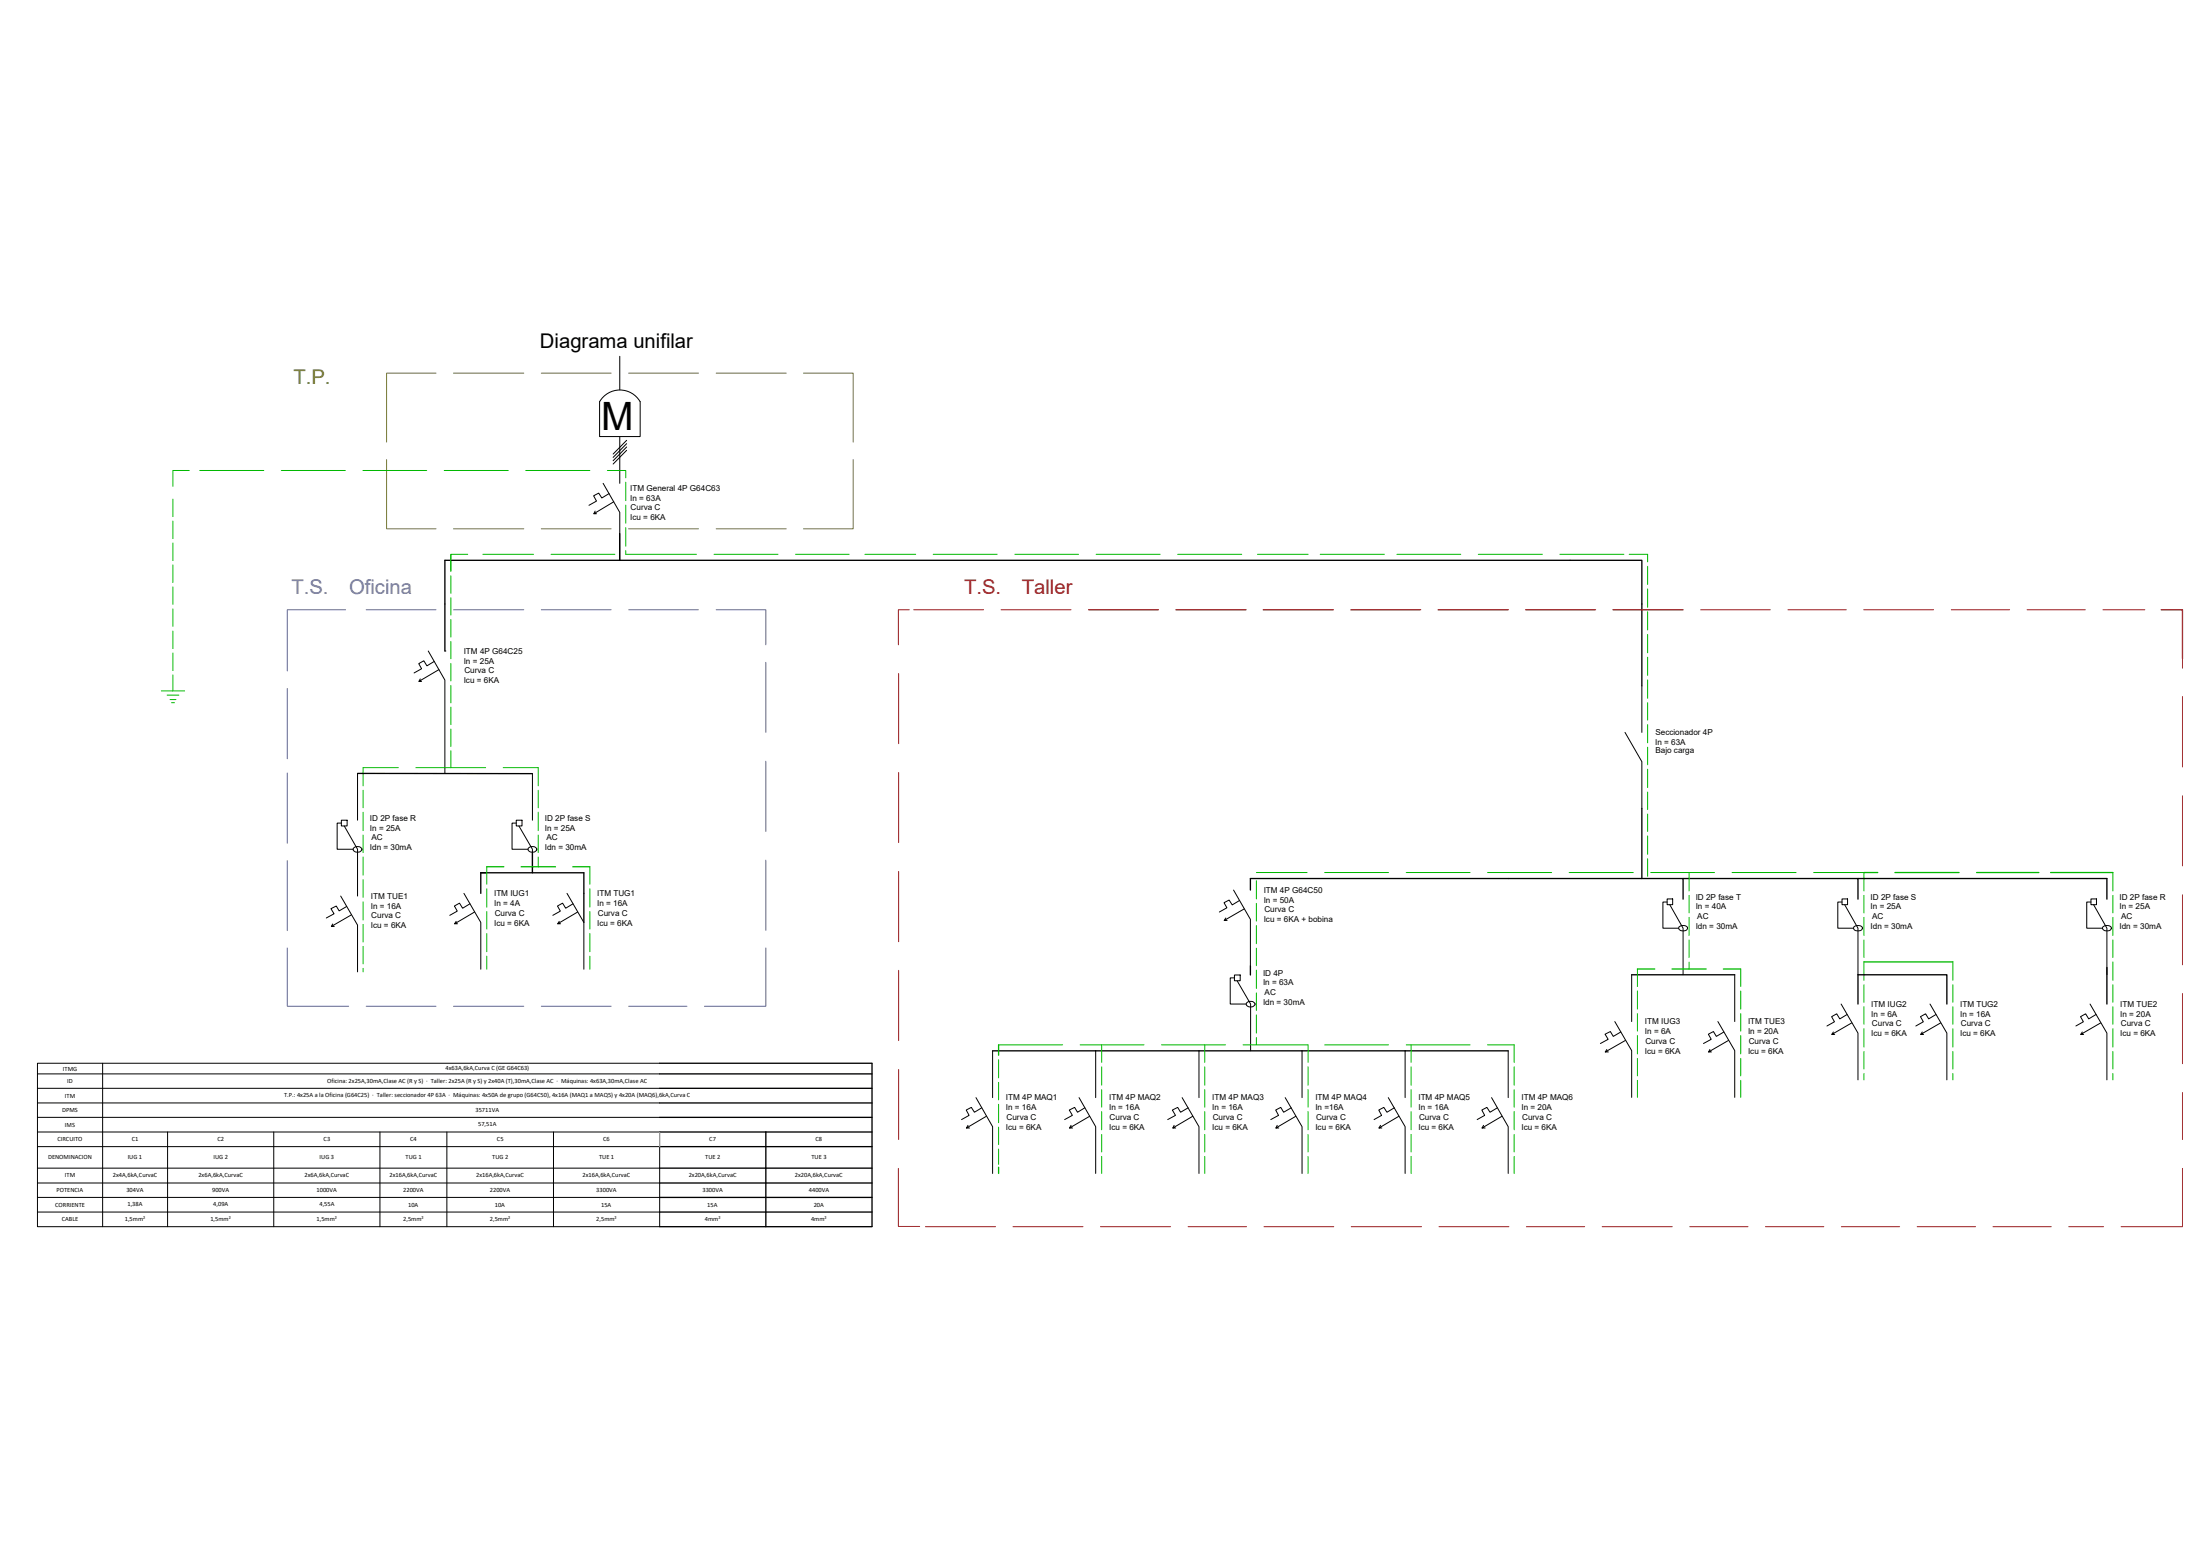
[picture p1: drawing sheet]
<svg xmlns="http://www.w3.org/2000/svg" width="420mm" height="297mm" viewBox="0 0 420 297" stroke-linecap="round" stroke-linejoin="round" font-family="sans-serif">
<!-- layer: Medidor -->
<path d="M114.5 76.7v6.6h7.8v-6.6M114.5 76.7a4.5 4.5 0 0 1 7.7 0" fill="none" stroke="#000" stroke-width=".19"/>
<!-- layer: T+S+R+N -->
<g fill="none" stroke="#000" stroke-width=".19">
<path d="M118.4 68v6.4M118.4 83.3v9M313.6 130.9v8.9M68.3 147.6v9M101.7 147.6v9M311.6 186.1v8.9M331.3 186.1v8.9M189.6 200.6v8.9M209.3 200.6v8.9M229 200.6v8.9M248.7 200.6v8.9M268.4 200.6v8.9"/>
<path d="M288 200.6v8.9"/>
</g>
<!-- layer: Termica -->
<g fill="none" stroke="#000" stroke-width=".19">
<path d="M113.7 97.6l-.3 .5M115.2 92.3l3.2 5.5v9.2v-5.2M116.3 94.2l-1.4 .9-.6-1-.9 .5 .5 1.1-1.4 .8M117.2 95.8l-3.8 2.3h.5M80.3 129.6l-.3 .5M81.8 124.3l3.2 5.5v17.8M82.9 126.3l-1.4 .8-.6-1-.9 .6 .5 1-1.4 .8M83.8 127.8l-3.8 2.3h.5M310.3 139.8l3.3 5.6v8.9M63.5 176.4l-.2 .5M65.1 171.1l3.2 5.5v8.9M66.2 173l-1.4 .9-.6-.9-1 .5 .6 .9-1.5 .8"/>
<path d="M67.1 174.7l-3.8 2.2h.5M87.1 175.9l-.3 .4M88.6 170.5l3.2 5.6v8.9M89.7 172.5l-1.4 .9-.5-1-1 .6 .5 .9-1.4 .8M90.6 174.1l-3.8 2.2h.6M106.8 175.9l-.3 .4M108.3 170.5l3.2 5.6v8.9M109.4 172.5l-1.4 .9-.6-1-.9 .6 .5 .9-1.4 .8M110.3 174.1l-3.8 2.2h.6M234.1 175.2l-.3 .5M235.6 169.9l3.2 5.6v8.9M236.7 171.9l-1.4 .8-.6-.9-.9 .5 .5 1-1.4 .8"/>
<path d="M237.6 173.5l-3.8 2.2h.6M308.4 195l3.2 5.6v8.9M309.5 197l-1.4 .9-.5-1-1.1 .5 .6 1-1.5 .8M310.4 198.6l-3.8 2.2h.6M328.1 195l3.2 5.6v8.9M329.2 197l-1.4 .9-.6-1-.9 .5 .5 1-1.5 .8M330.1 198.6l-3.8 2.2h.6M350.1 197l-.3 .5M351.6 191.7l3.2 5.5v8.9M352.8 193.7l-1.4 .8-.6-1-1 .6 .6 1-1.5 .8M353.7 195.3l-3.9 2.2h.6M367.1 197l-.3 .5"/>
<path d="M368.6 191.7l3.2 5.5v8.9M369.7 193.7l-1.4 .8-.6-1-.9 .6 .5 1-1.4 .8M370.6 195.3l-3.8 2.2h.6M397.7 197l-.3 .5M399.2 191.7l3.2 5.5v8.9M400.3 193.7l-1.4 .8-.6-1-1 .6 .6 1-1.4 .8M401.2 195.3l-3.8 2.2h.5M184.9 214.8l-.3 .5M186.4 209.5l3.2 5.6v8.9M187.5 211.5l-1.4 .8-.6-.9-1 .5 .6 1-1.5 .8M188.4 213.1l-3.8 2.2h.6M204.6 214.8l-.3 .5"/>
<path d="M206.1 209.5l3.2 5.6v8.9M207.2 211.5l-1.4 .8-.6-.9-1 .5 .6 1-1.5 .8M208.1 213.1l-3.8 2.2h.6M224.2 214.8l-.2 .5M225.8 209.5l3.2 5.6v8.9M226.9 211.5l-1.4 .8-.6-.9-1 .5 .6 1-1.5 .8M227.8 213.1l-3.8 2.2h.5M243.9 214.8l-.2 .5M245.4 209.5l3.3 5.6v8.9M246.6 211.5l-1.4 .8-.6-.9-1 .5 .6 1-1.5 .8M247.5 213.1l-3.8 2.2h.5M263.7 214.8l-.3 .5"/>
<path d="M265.1 209.5l3.3 5.6v8.9M266.3 211.5l-1.4 .8-.6-.9-1 .5 .6 1-1.5 .8M267.2 213.1l-3.8 2.2h.5M283.3 214.8l-.3 .5M284.9 209.5l3.1 5.6v8.9M286 211.5l-1.4 .8-.6-.9-1 .5 .5 1-1.4 .8M286.9 213.1l-3.9 2.2h.6M306.9 200.3l-.3 .5M326.6 200.3l-.3 .5"/>
</g>
<!-- layer: Diferencial -->
<g fill="none" stroke="#000" stroke-width=".19">
<path d="M85 124.3h.1M65.2 156.6h1.1v1.1h-1.1zM65.2 157.1h-.8v5h3M65.7 157.7l2.6 4.4v9M98.6 156.6h1.1v1.1h-1.1zM98.6 157.1h-.8v5h3M99.1 157.7l2.6 4.4v4.5M67.5 162a1.01 1.01 0 0 1 1.6 .1 .92 .92 0 0 1-.8 .6 .92 .92 0 0 1-.9-.6zM100.9 162a1.01 1.01 0 0 1 1.6 .1 .92 .92 0 0 1-.8 .6 .92 .92 0 0 1-.9-.6zM318.4 171.6h1v1.1h-1zM318.4 172.2h-.8v5h3M318.9 172.7l2.5 4.5v8.9"/>
<path d="M320.6 177a1.03 1.03 0 0 1 1.7 .2 .95 .95 0 0 1-.9 .5 .95 .95 0 0 1-.8-.5zM351.8 171.6h1v1.1h-1zM351.8 172.2h-.8v5h3M352.3 172.7l2.5 4.5v8.9M354 177a1.04 1.04 0 0 1 1.7 .2 .95 .95 0 0 1-1.7 0zM399.3 171.6h1.1v1.1h-1.1zM399.3 172.2h-.8v5h3M399.8 172.7l2.6 4.5v8.9M401.6 177a1.03 1.03 0 0 1 1.6 .2 .95 .95 0 0 1-.8 .5 .95 .95 0 0 1-.9-.5zM235.8 186.1h1.1v1.1h-1.1zM235.8 186.7h-.9v5h3.1M236.3 187.2l2.5 4.5v8.9"/>
<path d="M238 191.5a1.01 1.01 0 0 1 1.7 .2 .92 .92 0 0 1-.9 .5 .92 .92 0 0 1-.8-.5z"/>
</g>
<!-- layer: Tierra -->
<g fill="none" stroke="#00b800" stroke-width=".19">
<path d="M33 95.3v3.3M33 99.5v3.3M36.2 89.8h-3.2v3.1M38.1 89.8h12.3M53.7 89.8h12.3M69.3 89.8h12.2M84.8 89.8h12.3M100.4 89.8h12.2M116 89.8h3.5v1.4M119.5 92.1v3.5M119.5 96.4v3.5M33 103.7v3.3"/>
<path d="M33 107.9v3.3M33 112v3.4M33 116.2v3.4M86.1 105.8v3.3M86.1 109.9v3.4M86.1 114.1v3.3M86.1 118.3v3.3M89.3 105.8h-3.2v3.2M92.2 105.8h9.7M105.2 105.8h12.2M119.5 105.1v.7h13.5M119.5 100.7v3.6"/>
<path d="M136.4 105.8h12.2M151.9 105.8h10.3M165.2 105.8h9.7M178.2 105.8h12.3M193.8 105.8h12.2M209.3 105.8h12.3M224.9 105.8h12.3M240.2 105.8h9.7M252.1 105.8h12.3M266.8 105.8h12.2M282.3 105.8h12.3M297.9 105.8h12.2"/>
<path d="M311.1 105.8h3.6v1.5M314.7 108.1v3.5M314.7 112.4v3.5M314.7 116.8v3.5M30.8 131.9h4.5M31.9 132.7h2.3M32.5 133.5h1.1M32.8 134.1h.5M33 120.5v3.3M33 124.7v3.3M33 128.8v3.1M86.1 122.5v3.3"/>
<path d="M86.1 126.6v3.4M86.1 130.8v3.4M86.1 135v3.3M86.1 139.2v3.3M314.7 121.1v3.5M314.7 125.5v3.4M314.7 129.8v3.5M314.7 134.1v3.4M314.7 138.3v3.5M69.3 150.9v3.3M69.3 155.1v3.5M69.3 159.4v3.4"/>
<path d="M76.1 146.5h-6.8v3.5M79.4 146.5h13.4M86.1 143.3v3.2M96.1 146.5h6.7v3.5M102.8 150.9v3.3M102.8 155.1v3.5M102.8 159.4v3.4M314.7 142.6v3.4M314.7 146.8v3.6M314.7 151.2v3.3M314.7 155.4v3.3M314.7 159.6v3.5"/>
<path d="M69.3 163.6v3.5M69.3 167.9v3.4M69.3 172.2v3.4M69.3 176.5v3.3M93 165.5v3.3M93 169.7v3.5M93 174v3.4M93 178.2v3.5M102.8 163.6v1.9M112.6 165.5v3.3M112.6 169.7v3.5M112.6 174v3.4"/>
<path d="M112.6 178.2v3.5M239.9 168.1v3.5M239.9 172.5v3.3M239.9 176.7v3.5M239.9 166.6h9.7M253 166.6h12.2M268.6 166.6h12.2M284.1 166.6h12.2M299.7 166.6h12.2M314.7 163.9v3.4M315.3 166.6h12.1M322.6 166.6v3.5"/>
<path d="M322.6 170.9v3.4M322.6 175.1v3.5M322.6 179.4v3.4M330.8 166.6h12.2M346.4 166.6h9.6v3.5M356 170.9v3.4M356 175.1v3.5M356 179.4v3.4M403.5 166.6v3.5M403.5 170.9v3.4M403.5 175.1v3.5M403.5 179.4v3.4"/>
<path d="M69.3 180.7v3.3M69.3 184.9v.6M93 182.5v2.5M112.6 182.5v2.5M190.7 199.5h12.2M206.3 199.5h12.2M210.4 199.5v3.3M221.8 199.5h12.3M230.1 199.5v3.3M237.4 199.5h12.4v3.3M239.9 181v3.3M239.9 185.2v3.5"/>
<path d="M239.9 189.6v3.3M239.9 193.7v3.5M239.9 198.1v1.4M253 199.5h12.2M268.6 199.5h12.2M269.5 199.5v3.3M284.1 199.5h5.1v3.3M312.7 185v3.3M312.7 189.2v3.4M312.7 193.5v3.3M312.7 197.7v3.5M322.6 183.7v1.3"/>
<path d="M332.4 185v3.3M332.4 189.2v3.4M332.4 193.5v3.3M332.4 197.7v3.5M356 183.6v3.5M356 188v3.3M356 192.2v3.3M356 196.4v3.5M373 183.6v3.5M373 188v3.3M373 192.2v3.3M373 196.4v3.5"/>
<path d="M403.5 183.6v3.5M403.5 188v3.3M403.5 192.2v3.3M403.5 196.4v3.5M190.7 202.3v3.5M190.7 206.6v3.4M190.7 210.8v3.5M190.7 215.2v3.3M190.7 219.4v2.9M210.4 203.7v3.5M210.4 208v3.4M210.4 212.2v3.5"/>
<path d="M210.4 216.6v3.3M230.1 203.7v3.5M230.1 208v3.4M230.1 212.2v3.5M230.1 216.6v3.3M249.8 203.7v3.5M249.8 208v3.4M249.8 212.2v3.5M249.8 216.6v3.3M269.5 203.7v3.5M269.5 208v3.4M269.5 212.2v3.5"/>
<path d="M269.5 216.6v3.3M289.2 203.7v3.5M289.2 208v3.4M289.2 212.2v3.5M289.2 216.6v3.3M312.7 202v3.4M312.7 206.2v3.3M332.4 202v3.4M332.4 206.2v3.3M356 200.7v3.4M356 204.9v1.2M373 200.7v3.4"/>
<path d="M373 204.9v1.2M403.5 200.7v3.4M403.5 204.9v1.2M210.4 220.8v3.2M230.1 220.8v3.2M249.8 220.8v3.2M269.5 220.8v3.2M289.2 220.8v3.2"/>
</g>
<!-- layer: Fases -->
<path d="M119.7 84.1l-2.6 2.6M119.7 84.7l-2.6 2.6M119.7 85.3l-2.6 2.7M119.7 86l-2.6 2.6" fill="none" stroke="#000" stroke-width=".19"/>
<!-- layer: T.S. Oficina -->
<g fill="none" stroke="#5d67af" stroke-width=".19">
<path d="M66 116.4h-11.1v11.7M69.9 116.4h13.4M86.6 116.4h13.4M103.4 116.4h13.3M120.1 116.4h13.3M136.8 116.4h9.5v6.7M54.9 131.4v13.5M146.3 126.4v13.4M54.9 147.6v13.4M146.3 145.3v13.4M54.9 164.3v13.4M146.3 164.2v13.4"/>
<path d="M54.9 181v11.1h11.7M69.9 192.1h13.4M86.6 192.1h13.4M103.4 192.1h13.3M120.1 192.1h11.1M146.3 181v11.1h-11.8"/>
</g>
<!-- layer: T.P. -->
<path d="M83.3 71.2h-9.5v13.2M86.6 71.2h13.4M103.4 71.2h13.3M120.1 71.2h13.3M136.8 71.2h13.4M153.5 71.2h9.4v13.2M73.8 87.7v13.3h9.5M162.9 87.7v13.3h-9.4M86.6 101h13.4M103.4 101h13.3M120.1 101h13.3M136.8 101h13.4" fill="none" stroke="#72742f" stroke-width=".19"/>
<!-- layer: T+S+R+N -->
<g fill="none" stroke="#000" stroke-width=".25">
<path d="M85 124.3v-17.3h228.6v23.9M68.3 147.6l33.3 .1M313.6 154.3v13.4M91.8 166.6h19.7v3.9M91.8 166.6v3.9M91.8 166.6h1.1M238.8 169.9v-2.2h82.6v3.9M321.4 167.7h33.4v3.9M354.8 167.7h47.6v3.9M238.8 184.4v1.7M311.6 186.1h19.7M354.8 191.7v-5.6h17v5.6"/>
<path d="M402.4 184.7v7M126 216.1h40.5M126 218.9h40.5M126 213.3h40.5M126 210.6h40.5M126 207.8h40.5M126 205h40.5M126 203h40.5M146.3 216.1v18M166.5 203v31.1M189.6 200.6h98.4M126 223h40.5"/>
<path d="M126 225.8h40.5M126 228.6h40.5M126 231.4h40.5M126 234.2h40.5"/>
</g>
<!-- layer: Diferencial -->
<path d="M101.7 162.7v3.9" fill="none" stroke="#000" stroke-width=".25"/>
<!-- layer: Termica -->
<path d="M111.5 170.5v5.6" fill="none" stroke="#000" stroke-width=".25"/>
<!-- layer: T.S. Taller -->
<g fill="none" stroke="#991b1e" stroke-width=".19">
<path d="M173.7 116.4h-2.1v6.7M174.5 116.4h13.3M191.2 116.4h13.4M324.8 116.4h13.3M341.5 116.4h11.1M355.9 116.4h13.4M372.7 116.4h11.1M387.1 116.4h11.2M401.6 116.4h8M416.8 116.4v11.1M171.6 128.6v13.4M416.8 133v13.4"/>
<path d="M171.6 147.5v13.4M416.8 151.9v13.4M171.6 166.4v13.4M416.8 170.8v13.4M171.6 185.2v13.5M416.8 189.7v13.4M171.6 204.2v13.3M416.8 208.6v8.9M171.6 223v11.1h4M176.7 234.2h13.4M193.5 234.2h13.3M210.2 234.2h13.4"/>
<path d="M226.9 234.2h11.1M241.4 234.2h13.3M258.1 234.2h13.4M274.8 234.2h13.4M291.5 234.2h11.1M306 234.2h13.4M322.7 234.2h11.1M337.2 234.2h11.1M351.7 234.2h11.1M366.1 234.2h11.2M380.6 234.2h11.2M395.1 234.2h6.6"/>
<path d="M416.8 223v11.2h-11.7"/>
</g>
<!-- layer: Tierra -->
<g fill="none" stroke="#00b800" stroke-width=".25">
<path d="M93 165.5h3.2M99.5 165.5h6.6M109.4 165.5h3.2M356 166.6h2.6M361.9 166.6h12.2M377.5 166.6h11.9M391.6 166.6h11.9M190.7 199.5v2M312.7 185h3.3M319.3 185h6.5M329.1 185h3.3M356 183.6h17"/>
<path d="M190.7 222.8v1.2"/>
</g>
<!-- layer: PDF_Geometry -->
<g fill="none" stroke="#000" stroke-width=".19">
<path d="M7.2 205h118.8M7.2 207.8h118.8M7.2 210.6h118.8M7.2 213.3h118.8M7.2 216.1h118.8M19.6 203v31.2M32 216.1v18.1M52.3 216.1v18.1M72.6 216.1v18.1M85.3 216.1v18.1M105.7 216.1v18.1M126 203h-118.8v31.2h118.8v-15.3h-118.8"/>
<path d="M7.2 223h118.8M7.2 225.8h118.8M7.2 228.6h118.8M7.2 231.4h118.8"/>
</g>
<path d="M126 216.1v2.8" fill="none" stroke="#979797" stroke-width=".25"/>
<!-- layer: T.S. Taller -->
<path d="M207.9 116.4h13.3M224.6 116.4h13.4M241.3 116.4h13.3M258 116.4h13.3M274.7 116.4h13.3M291.4 116.4h13.3M308.1 116.4h13.3M412.7 116.4h4.1v9.3" fill="none" stroke="#991b1e" stroke-width=".25"/>
<text font-size="7.5" x="114.8" y="82.1">M</text>
<text font-size="3.9" x="103.1" y="66.4">Diagrama unifilar</text>
<text font-size="3.9" fill="#72742f" x="56" y="73.4">T.P.</text>
<g font-size="3.9" fill="#5d67af">
<text x="55.7" y="113.4">T.S.</text>
<text x="66.7" y="113.4">Oficina</text>
</g>
<g font-size="3.9" fill="#991b1e">
<text x="184.1" y="113.4">T.S.</text>
<text x="195.2" y="113.4">Taller</text>
</g>
<g font-size="1.6">
<text x="120.4" y="93.7">ITM General 4P G64C63</text>
<text x="120.4" y="95.6">In = 63A</text>
<text x="120.4" y="99.3">Icu = 6KA</text>
<text x="120.4" y="97.4">Curva C</text>
<text x="88.6" y="124.8">ITM 4P G64C25</text>
<text x="88.6" y="126.7">In = 25A</text>
<text x="88.6" y="130.4">Icu = 6KA</text>
<text x="88.7" y="128.6">Curva C</text>
<text x="316.1" y="142.2">In = 63A</text>
<text x="316.1" y="140.4">Seccionador 4P</text>
<text x="316.1" y="143.8">Bajo carga</text>
<text x="70.7" y="156.7">ID 2P fase R</text>
<text x="70.7" y="158.6">In = 25A</text>
<text x="71" y="160.4">AC</text>
<text x="104.1" y="156.7">ID 2P fase S</text>
<text x="104.1" y="158.6">In = 25A</text>
<text x="104.4" y="160.4">AC</text>
<text x="70.7" y="162.3">Idn = 30mA</text>
<text x="104.1" y="162.3">Idn = 30mA</text>
<text x="70.8" y="171.6">ITM TUE1</text>
<text x="70.8" y="173.5">In = 16A</text>
<text x="94.4" y="171.1">ITM IUG1</text>
<text x="94.4" y="173">In = 4A</text>
<text x="114" y="171.1">ITM TUG1</text>
<text x="114" y="173">In = 16A</text>
<text x="241.3" y="170.5">ITM 4P G64C50</text>
<text x="241.3" y="172.3">In = 50A</text>
<text x="323.8" y="171.7">ID 2P fase T</text>
<text x="323.8" y="173.6">In = 40A</text>
<text x="357.3" y="171.7">ID 2P fase S</text>
<text x="357.3" y="173.6">In = 25A</text>
<text x="404.8" y="171.7">ID 2P fase R</text>
<text x="404.8" y="173.6">In = 25A</text>
<text x="70.8" y="177.2">Icu = 6KA</text>
<text x="70.9" y="175.3">Curva C</text>
<text x="94.4" y="176.7">Icu = 6KA</text>
<text x="94.5" y="174.8">Curva C</text>
<text x="114" y="176.7">Icu = 6KA</text>
<text x="114.2" y="174.8">Curva C</text>
<text x="241.3" y="176.1">Icu = 6KA + bobina</text>
<text x="241.5" y="174.2">Curva C</text>
<text x="323.8" y="177.4">Idn = 30mA</text>
<text x="324.1" y="175.5">AC</text>
<text x="357.3" y="177.4">Idn = 30mA</text>
<text x="357.5" y="175.5">AC</text>
<text x="404.8" y="177.4">Idn = 30mA</text>
<text x="405.1" y="175.5">AC</text>
<text x="241.2" y="186.3">ID 4P</text>
<text x="241.2" y="188.1">In = 63A</text>
<text x="241.2" y="191.9">Idn = 30mA</text>
<text x="241.5" y="190">AC</text>
<text x="314.2" y="195.6">ITM IUG3</text>
<text x="314.2" y="197.4">In = 6A</text>
<text x="333.8" y="195.6">ITM TUE3</text>
<text x="333.8" y="197.4">In = 20A</text>
<text x="357.4" y="192.2">ITM IUG2</text>
<text x="357.4" y="194.1">In = 6A</text>
<text x="357.4" y="197.9">Icu = 6KA</text>
<text x="357.5" y="195.9">Curva C</text>
<text x="374.4" y="192.2">ITM TUG2</text>
<text x="374.4" y="194.1">In = 16A</text>
<text x="374.4" y="197.9">Icu = 6KA</text>
<text x="374.5" y="195.9">Curva C</text>
<text x="404.9" y="192.2">ITM TUE2</text>
<text x="404.9" y="194.1">In = 20A</text>
<text x="404.9" y="197.9">Icu = 6KA</text>
<text x="405" y="195.9">Curva C</text>
<text x="314.2" y="201.2">Icu = 6KA</text>
<text x="314.2" y="199.3">Curva C</text>
<text x="333.8" y="201.2">Icu = 6KA</text>
<text x="334" y="199.3">Curva C</text>
<text x="192.1" y="210">ITM 4P MAQ1</text>
<text x="192.1" y="211.9">In = 16A</text>
<text x="192.1" y="215.7">Icu = 6KA</text>
<text x="192.2" y="213.8">Curva C</text>
<text x="211.8" y="210">ITM 4P MAQ2</text>
<text x="211.8" y="211.9">In = 16A</text>
<text x="211.8" y="215.7">Icu = 6KA</text>
<text x="211.9" y="213.8">Curva C</text>
<text x="231.5" y="210">ITM 4P MAQ3</text>
<text x="231.5" y="211.9">In = 16A</text>
<text x="231.5" y="215.7">Icu = 6KA</text>
<text x="231.6" y="213.8">Curva C</text>
<text x="251.2" y="210">ITM 4P MAQ4</text>
<text x="251.2" y="211.9">In =16A</text>
<text x="251.2" y="215.7">Icu = 6KA</text>
<text x="251.3" y="213.8">Curva C</text>
<text x="270.9" y="210">ITM 4P MAQ5</text>
<text x="270.9" y="211.9">In = 16A</text>
<text x="270.9" y="215.7">Icu = 6KA</text>
<text x="271" y="213.8">Curva C</text>
<text x="290.6" y="210">ITM 4P MAQ6</text>
<text x="290.6" y="211.9">In = 20A</text>
<text x="290.6" y="215.7">Icu = 6KA</text>
<text x="290.7" y="213.8">Curva C</text>
</g>
<g font-size="1.2">
<text x="12" y="204.4">ITMG</text>
<text x="12.4" y="209.5">ITM</text>
<text x="12.8" y="206.8">ID</text>
<text x="54.3" y="209.5">T.P.: 4x25A a la Oficina (G64C25) · Taller: seccionador 4P 63A · Máquinas: 4x50A de grupo (G64C50), 4x16A (MAQ1 a MAQ5) y 4x20A (MAQ6),6kA,Curva C</text>
<text x="62.5" y="206.7">Oficina: 2x25A,30mA,Clase AC (R y S) · Taller: 2x25A (R y S) y 2x40A (T),30mA,Clase AC · Máquinas: 4x63A,30mA,Clase AC</text>
<text x="85.1" y="204.3">4x63A,6kA,Curva C (GE G64C63)</text>
<text x="11.9" y="212.3">DPMS</text>
<text x="12.4" y="215.1">IMS</text>
<text x="90.8" y="212.3">35711VA</text>
<text x="91.3" y="215">57,51A</text>
<text x="9.2" y="221.3">DENOMINACION</text>
<text x="11" y="217.9">CIRCUITO</text>
<text x="24.4" y="221.3">IUG 1</text>
<text x="25.2" y="217.9">C1</text>
<text x="40.8" y="221.3">IUG 2</text>
<text x="41.5" y="217.9">C2</text>
<text x="61" y="221.3">IUG 3</text>
<text x="61.8" y="217.9">C3</text>
<text x="77.5" y="221.3">TUG 1</text>
<text x="78.3" y="217.9">C4</text>
<text x="94" y="221.3">TUG 2</text>
<text x="94.9" y="217.9">C5</text>
<text x="114.4" y="221.3">TUE 1</text>
<text x="115.2" y="217.9">C6</text>
<text x="134.7" y="221.3">TUE 2</text>
<text x="135.5" y="217.9">C7</text>
<text x="155" y="221.3">TUE 3</text>
<text x="155.7" y="217.9">C8</text>
<text x="10.8" y="227.6">POTENCIA</text>
<text x="12.4" y="224.8">ITM</text>
<text x="21.5" y="224.7">2x4A,6kA,CurvaC</text>
<text x="24.1" y="227.6">304VA</text>
<text x="37.9" y="224.7">2x6A,6kA,CurvaC</text>
<text x="40.5" y="227.6">900VA</text>
<text x="58.2" y="224.7">2x6A,6kA,CurvaC</text>
<text x="60.5" y="227.6">1000VA</text>
<text x="74.4" y="224.7">2x16A,6kA,CurvaC</text>
<text x="77" y="227.6">2200VA</text>
<text x="90.9" y="224.7">2x16A,6kA,CurvaC</text>
<text x="93.6" y="227.6">2200VA</text>
<text x="111.3" y="224.7">2x16A,6kA,CurvaC</text>
<text x="113.9" y="227.6">3300VA</text>
<text x="131.5" y="224.7">2x20A,6kA,CurvaC</text>
<text x="134.2" y="227.6">3300VA</text>
<text x="151.8" y="224.7">2x20A,6kA,CurvaC</text>
<text x="154.5" y="227.6">4400VA</text>
<text x="10.5" y="230.4">CORRIENTE</text>
<text x="11.8" y="233.2">CABLE</text>
<text x="23.8" y="233.1">1,5mm²</text>
<text x="24.3" y="230.3">1,38A</text>
<text x="40.2" y="233.1">1,5mm²</text>
<text x="40.7" y="230.3">4,09A</text>
<text x="60.5" y="233.1">1,5mm²</text>
<text x="61" y="230.3">4,55A</text>
<text x="77" y="233.1">2,5mm²</text>
<text x="77.9" y="230.4">10A</text>
<text x="93.6" y="233.1">2,5mm²</text>
<text x="94.5" y="230.4">10A</text>
<text x="113.9" y="233.1">2,5mm²</text>
<text x="114.8" y="230.4">15A</text>
<text x="134.6" y="233.2">4mm²</text>
<text x="135.1" y="230.4">15A</text>
<text x="154.9" y="233.2">4mm²</text>
<text x="155.4" y="230.4">20A</text>
</g>
</svg>
